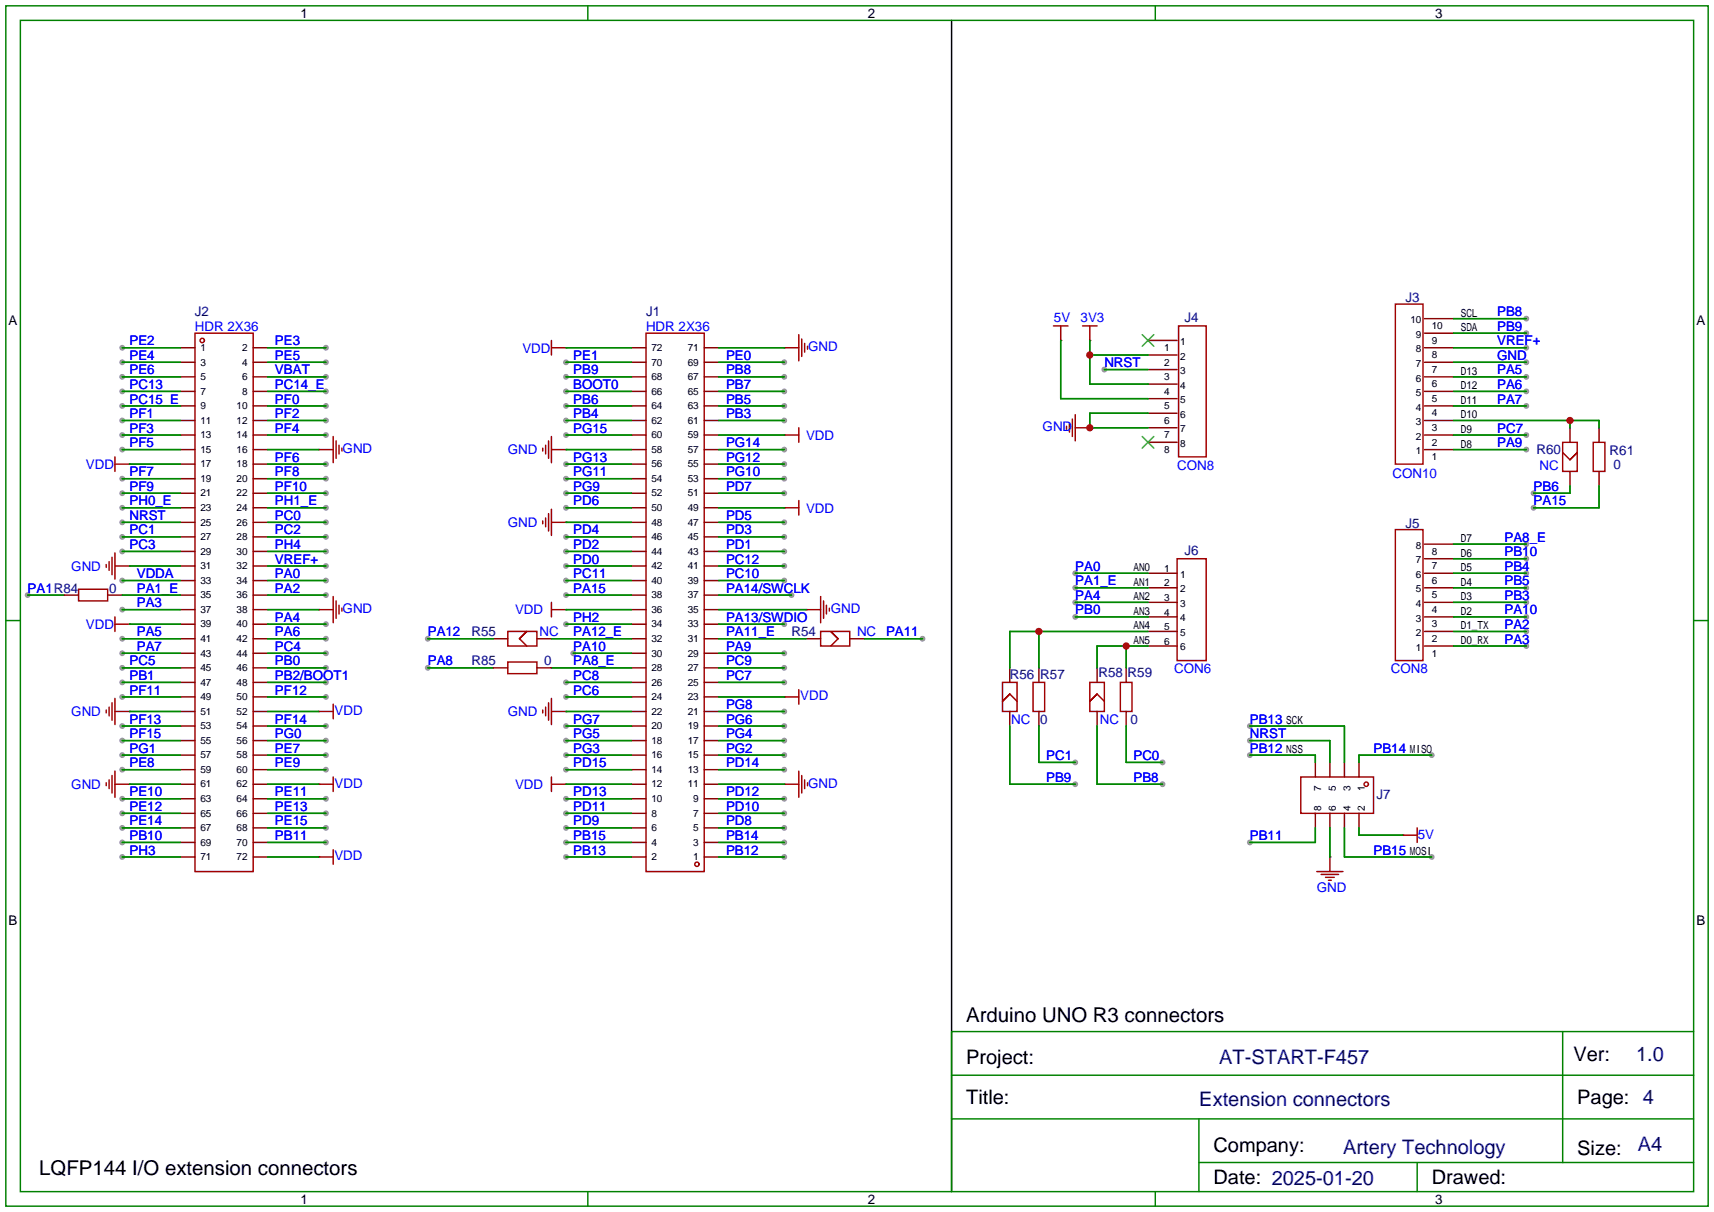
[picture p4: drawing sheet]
<svg xmlns="http://www.w3.org/2000/svg" width="299mm" height="212mm" viewBox="0 0 299 212" stroke-linecap="round" stroke-linejoin="round" font-family="sans-serif">
<g fill="#999">
<circle cx="192.8" cy="64.5" r=".51"/>
<circle cx="187.7" cy="100.1" r=".51"/>
<circle cx="187.7" cy="102.6" r=".51"/>
<circle cx="187.7" cy="105.2" r=".51"/>
<circle cx="187.7" cy="107.7" r=".51"/>
<circle cx="187.7" cy="133.1" r=".51"/>
<circle cx="187.7" cy="136.9" r=".51"/>
<circle cx="202.9" cy="133.1" r=".51"/>
<circle cx="202.9" cy="136.9" r=".51"/>
<circle cx="266.4" cy="105.2" r=".51"/>
<circle cx="266.4" cy="107.7" r=".51"/>
<circle cx="266.4" cy="112.8" r=".51"/>
<circle cx="266.4" cy="110.2" r=".51"/>
<circle cx="266.4" cy="95" r=".51"/>
<circle cx="266.4" cy="97.5" r=".51"/>
<circle cx="266.4" cy="102.6" r=".51"/>
<circle cx="266.4" cy="100.1" r=".51"/>
<circle cx="266.4" cy="70.9" r=".51"/>
<circle cx="266.4" cy="78.5" r=".51"/>
<circle cx="266.4" cy="75.9" r=".51"/>
<circle cx="266.4" cy="60.7" r=".51"/>
<circle cx="266.4" cy="63.2" r=".51"/>
<circle cx="266.4" cy="68.3" r=".51"/>
<circle cx="266.4" cy="65.8" r=".51"/>
<circle cx="266.4" cy="55.6" r=".51"/>
<circle cx="266.4" cy="58.2" r=".51"/>
<circle cx="267.7" cy="86.1" r=".51"/>
<circle cx="267.7" cy="88.6" r=".51"/>
<circle cx="218.2" cy="131.8" r=".51"/>
<circle cx="218.2" cy="129.3" r=".51"/>
<circle cx="218.2" cy="126.7" r=".51"/>
<circle cx="249.9" cy="131.8" r=".51"/>
<circle cx="218.2" cy="147.1" r=".51"/>
<circle cx="249.9" cy="149.6" r=".51"/>
<circle cx="98.8" cy="149.6" r=".51"/>
<circle cx="74.7" cy="111.5" r=".51"/>
<circle cx="98.8" cy="147.1" r=".51"/>
<circle cx="74.7" cy="116.6" r=".51"/>
<circle cx="4.8" cy="103.9" r=".51"/>
<circle cx="136.9" cy="147.1" r=".51"/>
<circle cx="161" cy="111.5" r=".51"/>
<circle cx="98.8" cy="63.2" r=".51"/>
<circle cx="98.8" cy="65.8" r=".51"/>
<circle cx="98.8" cy="68.3" r=".51"/>
<circle cx="98.8" cy="70.9" r=".51"/>
<circle cx="98.8" cy="73.4" r=".51"/>
<circle cx="98.8" cy="75.9" r=".51"/>
<circle cx="98.8" cy="81" r=".51"/>
<circle cx="98.8" cy="83.6" r=".51"/>
<circle cx="98.8" cy="86.1" r=".51"/>
<circle cx="98.8" cy="88.6" r=".51"/>
<circle cx="98.8" cy="93.7" r=".51"/>
<circle cx="98.8" cy="96.3" r=".51"/>
<circle cx="98.8" cy="98.8" r=".51"/>
<circle cx="98.8" cy="101.3" r=".51"/>
<circle cx="98.8" cy="103.9" r=".51"/>
<circle cx="98.8" cy="109" r=".51"/>
<circle cx="100.1" cy="114" r=".51"/>
<circle cx="98.8" cy="119.1" r=".51"/>
<circle cx="98.8" cy="121.7" r=".51"/>
<circle cx="98.8" cy="126.7" r=".51"/>
<circle cx="98.8" cy="129.3" r=".51"/>
<circle cx="98.8" cy="131.8" r=".51"/>
<circle cx="98.8" cy="134.4" r=".51"/>
<circle cx="98.8" cy="139.4" r=".51"/>
<circle cx="98.8" cy="142" r=".51"/>
<circle cx="98.8" cy="144.5" r=".51"/>
<circle cx="136.9" cy="81" r=".51"/>
<circle cx="136.9" cy="78.5" r=".51"/>
<circle cx="136.9" cy="73.4" r=".51"/>
<circle cx="136.9" cy="70.9" r=".51"/>
<circle cx="136.9" cy="68.3" r=".51"/>
<circle cx="136.9" cy="65.8" r=".51"/>
<circle cx="136.9" cy="63.2" r=".51"/>
<circle cx="136.9" cy="83.6" r=".51"/>
<circle cx="136.9" cy="86.1" r=".51"/>
<circle cx="136.9" cy="91.2" r=".51"/>
<circle cx="136.9" cy="93.7" r=".51"/>
<circle cx="136.9" cy="96.3" r=".51"/>
<circle cx="136.9" cy="98.8" r=".51"/>
<circle cx="136.9" cy="101.3" r=".51"/>
<circle cx="138.2" cy="103.9" r=".51"/>
<circle cx="136.9" cy="109" r=".51"/>
<circle cx="136.9" cy="114" r=".51"/>
<circle cx="136.9" cy="116.6" r=".51"/>
<circle cx="136.9" cy="119.1" r=".51"/>
<circle cx="136.9" cy="124.2" r=".51"/>
<circle cx="136.9" cy="126.7" r=".51"/>
<circle cx="136.9" cy="129.3" r=".51"/>
<circle cx="136.9" cy="131.8" r=".51"/>
<circle cx="136.9" cy="134.4" r=".51"/>
<circle cx="136.9" cy="139.4" r=".51"/>
<circle cx="136.9" cy="142" r=".51"/>
<circle cx="136.9" cy="144.5" r=".51"/>
<circle cx="136.9" cy="149.6" r=".51"/>
<circle cx="56.9" cy="147.1" r=".51"/>
<circle cx="56.9" cy="144.5" r=".51"/>
<circle cx="56.9" cy="142" r=".51"/>
<circle cx="56.9" cy="139.4" r=".51"/>
<circle cx="56.9" cy="134.4" r=".51"/>
<circle cx="56.9" cy="131.8" r=".51"/>
<circle cx="56.9" cy="129.3" r=".51"/>
<circle cx="56.9" cy="126.7" r=".51"/>
<circle cx="56.9" cy="121.7" r=".51"/>
<circle cx="56.9" cy="119.1" r=".51"/>
<circle cx="56.9" cy="116.6" r=".51"/>
<circle cx="56.9" cy="114" r=".51"/>
<circle cx="56.9" cy="111.5" r=".51"/>
<circle cx="56.9" cy="109" r=".51"/>
<circle cx="56.9" cy="103.9" r=".51"/>
<circle cx="56.9" cy="101.3" r=".51"/>
<circle cx="56.9" cy="98.8" r=".51"/>
<circle cx="56.9" cy="93.7" r=".51"/>
<circle cx="56.9" cy="91.2" r=".51"/>
<circle cx="56.9" cy="88.6" r=".51"/>
<circle cx="56.9" cy="86.1" r=".51"/>
<circle cx="56.9" cy="83.6" r=".51"/>
<circle cx="56.9" cy="81" r=".51"/>
<circle cx="56.9" cy="75.9" r=".51"/>
<circle cx="56.9" cy="73.4" r=".51"/>
<circle cx="56.9" cy="70.9" r=".51"/>
<circle cx="56.9" cy="68.3" r=".51"/>
<circle cx="56.9" cy="65.8" r=".51"/>
<circle cx="56.9" cy="63.2" r=".51"/>
<circle cx="56.9" cy="60.7" r=".51"/>
<circle cx="21.3" cy="149.6" r=".51"/>
<circle cx="21.3" cy="147.1" r=".51"/>
<circle cx="21.3" cy="144.5" r=".51"/>
<circle cx="21.3" cy="142" r=".51"/>
<circle cx="21.3" cy="139.4" r=".51"/>
<circle cx="21.3" cy="134.4" r=".51"/>
<circle cx="21.3" cy="131.8" r=".51"/>
<circle cx="21.3" cy="129.3" r=".51"/>
<circle cx="21.3" cy="126.7" r=".51"/>
<circle cx="21.3" cy="121.7" r=".51"/>
<circle cx="21.3" cy="119.1" r=".51"/>
<circle cx="21.3" cy="116.6" r=".51"/>
<circle cx="21.3" cy="114" r=".51"/>
<circle cx="21.3" cy="111.5" r=".51"/>
<circle cx="21.3" cy="106.4" r=".51"/>
<circle cx="21.3" cy="101.3" r=".51"/>
<circle cx="21.3" cy="96.3" r=".51"/>
<circle cx="21.3" cy="93.7" r=".51"/>
<circle cx="21.3" cy="91.2" r=".51"/>
<circle cx="21.3" cy="88.6" r=".51"/>
<circle cx="21.3" cy="86.1" r=".51"/>
<circle cx="21.3" cy="83.6" r=".51"/>
<circle cx="21.3" cy="78.5" r=".51"/>
<circle cx="21.3" cy="75.9" r=".51"/>
<circle cx="21.3" cy="73.4" r=".51"/>
<circle cx="21.3" cy="70.9" r=".51"/>
<circle cx="21.3" cy="68.3" r=".51"/>
<circle cx="21.3" cy="65.8" r=".51"/>
<circle cx="21.3" cy="63.2" r=".51"/>
<circle cx="21.3" cy="60.7" r=".51"/>
<circle cx="56.9" cy="96.3" r=".51"/>
</g>
<g fill="none" stroke="#a10000" stroke-width=".25">
<path d="M34 58.2h10.2v93.9h-10.2zM96.3 59.4v2.6M112.8 58.2h10.1v93.9h-10.1zM139.4 58.4v4.6M140 59.2v3M140.5 59.9v1.6M183.9 56.9h2.5M185.2 56.9v2.5M189 56.9h2.5M190.2 56.9v2.5M205.7 56.9h4.9v22.9h-4.9zM243.6 53.1h4.8v27.9h-4.8z"/>
<path d="M20.1 79.8v2.5M55.6 78.5h2.6M58.2 76.2v4.6M58.7 77v3M59.2 77.7v1.5M59.7 78.2v.5M94.7 78.2v.5M95.2 77.7v1.5M95.8 77v3M96.3 76.2v4.6M96.3 78.5h2.5M96.3 60.7h2.5"/>
<path d="M136.9 75.9h2.5M136.9 60.7h2.5M139.4 74.7v2.5M141 60.5v.5M186.2 74.4v.5M186.7 73.9v1.5M187.2 73.2v3M187.7 74.7h2.5M187.7 72.4v4.6M272.8 77.2h2.5v5.1h-2.5zM272.8 79l1.3 1.3M278.1 77.2h2.1v5.1h-2.1z"/>
<path d="M18.5 98.6v.5M19 98v1.6M19.6 97.3v3M20.1 96.5v4.6M20.1 98.8h2.5M20.1 81h2.5M94.7 90.9v.5M95.2 90.4v1.5M95.8 89.7v3M96.3 88.9v4.6M96.3 91.2h2.5M136.9 88.6h2.5"/>
<path d="M139.4 87.4v2.5M205.5 97.5h5.1v17.8h-5.1zM243.6 92.5h4.8v22.8h-4.8zM274.1 80.3l1.2-1.3-1.2 1.3M13.7 102.9h5.1v2h-5.1zM20.1 107.7v2.5M20.1 109h2.5M55.6 106.4h2.6M58.2 104.1v4.6M58.7 104.9v3M59.2 105.7v1.5M59.7 106.2v.5"/>
<path d="M88.6 110.2h5.1v2.6h-5.1zM88.6 115.6h5.1v2h-5.1zM90.7 111.5l1.2-1.3-1.2 1.3M90.7 111.5l1.2 1.3M96.3 105.2v2.5M96.3 106.4h2.5M140.7 106.4h2.6M143.3 110.2h5v2.6h-5zM143.3 104.1v4.6M143.8 104.9v3M144.3 105.7v1.5M144.8 106.2v.5"/>
<path d="M146.3 111.5l-1.3-1.3 1.3 1.3M146.3 111.5l-1.3 1.3M175 119.1h2.5v5.1h-2.5zM180.3 119.1h2.1v5.1h-2.1zM190.2 119.1h2.6v5.1h-2.6zM195.6 119.1h2v5.1h-2zM18.5 124v.5M18.5 136.7v.5M19 123.4v1.6M19 136.1v1.6M19.6 122.7v3M19.6 135.4v3"/>
<path d="M20.1 136.9h2.5M20.1 124.2h2.5M20.1 121.9v4.6M20.1 134.6v4.6M55.6 136.9h2.6M55.6 124.2h2.6M58.2 122.9v2.6M58.2 135.6v2.6M94.7 124v.5M95.2 123.4v1.6M95.8 122.7v3M96.3 136.9h2.5"/>
<path d="M96.3 121.9v4.6M96.3 135.6v2.6M96.3 124.2h2.5M136.9 136.9h2.5M136.9 121.7h2.5M139.4 120.4v2.5M139.4 134.6v4.6M140 135.4v3M140.5 136.1v1.6M141 136.7v.5M176.3 121.2l-1.3 1.2 1.3-1.2M176.3 121.2l1.2 1.2"/>
<path d="M191.5 121.2l-1.3 1.2 1.3-1.2M191.5 121.2l1.3 1.2M227.1 135.6h12.7v6.4h-12.7zM55.6 149.6h2.6M58.2 148.3v2.6M229.9 152.1h4.5M230.6 152.7h3.1M231.4 153.2h1.5M231.9 153.7h.5M232.2 149.6v2.5M244.9 145.8h2.5M247.4 144.5v2.6"/>
<circle cx="35.3" cy="59.4" r=".38"/>
<circle cx="238.5" cy="136.9" r=".38"/>
<circle cx="121.7" cy="150.9" r=".38"/>
</g>
<g fill="none" stroke="#870000" stroke-width=".25">
<path d="M185.2 59.4h.1M190.2 59.4h.1M200.4 59.4h5.1M248.7 58.2h5M248.7 55.6h5M31.5 78.5h2.5M31.5 75.9h2.5M31.5 73.4h2.5M31.5 70.9h2.5M31.5 68.3h2.5M31.5 65.8h2.5M31.5 63.2h2.5"/>
<path d="M31.5 60.7h2.5M44.2 78.5h2.5M44.2 75.9h2.5M44.2 73.4h2.5M44.2 70.9h2.5M44.2 68.3h2.5M44.2 65.8h2.5M44.2 63.2h2.5M44.2 60.7h2.5M55.6 78.5h.1M98.8 78.5h.1M98.8 60.7h.1"/>
<path d="M110.2 78.5h2.6M110.2 75.9h2.6M110.2 73.4h2.6M110.2 70.9h2.6M110.2 68.3h2.6M110.2 65.8h2.6M110.2 63.2h2.6M110.2 60.7h2.6M122.9 78.5h2.6M122.9 75.9h2.6M122.9 73.4h2.6M122.9 70.9h2.6"/>
<path d="M122.9 68.3h2.6M122.9 65.8h2.6M122.9 63.2h2.6M122.9 60.7h2.6M136.9 75.9h.1M136.9 60.7h.1M190.2 74.7h.1M200.4 62h5.1M200.4 64.5h5.1M200.4 67.1h5.1M200.4 69.6h5.1M200.4 72.1h5.1"/>
<path d="M200.4 74.7h5.1M200.4 77.2h5.1M248.7 78.5h5M248.7 75.9h5M248.7 73.4h5M248.7 70.9h5M248.7 68.3h5M248.7 65.8h5M248.7 63.2h5M248.7 60.7h5M274.1 74.7v2.5M279.1 74.7v2.5"/>
<path d="M22.6 98.8h.1M22.6 81h.1M31.5 81h2.5M31.5 83.6h2.5M31.5 86.1h2.5M31.5 88.6h2.5M31.5 91.2h2.5M31.5 93.7h2.5M31.5 96.3h2.5M31.5 98.8h2.5M44.2 81h2.5M44.2 83.6h2.5"/>
<path d="M44.2 86.1h2.5M44.2 88.6h2.5M44.2 91.2h2.5M44.2 93.7h2.5M44.2 96.3h2.5M44.2 98.8h2.5M98.8 91.2h.1M110.2 81h2.6M110.2 83.6h2.6M110.2 86.1h2.6M110.2 88.6h2.6M110.2 91.2h2.6"/>
<path d="M110.2 93.7h2.6M110.2 96.3h2.6M110.2 98.8h2.6M122.9 81h2.6M122.9 83.6h2.6M122.9 86.1h2.6M122.9 88.6h2.6M122.9 91.2h2.6M122.9 93.7h2.6M122.9 96.3h2.6M122.9 98.8h2.6M136.9 88.6h.1"/>
<path d="M248.7 97.5h5M248.7 95h5M274.1 82.3v2.5M279.1 82.3v2.5M11.2 103.9h2.5M18.8 103.9h2.5M22.6 109h.1M31.5 119.1h2.5M31.5 116.6h2.5M31.5 114h2.5M31.5 111.5h2.5M31.5 109h2.5"/>
<path d="M31.5 101.3h2.5M31.5 106.4h2.5M31.5 103.9h2.5M44.2 119.1h2.5M44.2 116.6h2.5M44.2 114h2.5M44.2 111.5h2.5M44.2 109h2.5M44.2 101.3h2.5M44.2 106.4h2.5M44.2 103.9h2.5M55.6 106.4h.1"/>
<path d="M86.1 116.6h2.5M86.1 111.5h2.5M93.7 116.6h2.6M93.7 111.5h2.6M98.8 106.4h.1M110.2 119.1h2.6M110.2 116.6h2.6M110.2 114h2.6M110.2 111.5h2.6M110.2 109h2.6M110.2 101.3h2.6M110.2 106.4h2.6"/>
<path d="M110.2 103.9h2.6M122.9 119.1h2.6M122.9 116.6h2.6M122.9 114h2.6M122.9 111.5h2.6M122.9 109h2.6M122.9 101.3h2.6M122.9 106.4h2.6M122.9 103.9h2.6M140.7 106.4h.1M140.7 111.5h2.6M148.3 111.5h2.6"/>
<path d="M176.3 116.6v2.5M181.4 116.6v2.5M191.5 116.6v2.5M196.6 116.6v2.5M200.4 100.1h5.1M200.4 102.6h5.1M200.4 105.2h5.1M200.4 107.7h5.1M200.4 110.2h5.1M200.4 112.8h5.1M248.7 100.1h5M248.7 102.6h5"/>
<path d="M248.7 105.2h5M248.7 107.7h5M248.7 110.2h5M248.7 112.8h5M22.6 136.9h.1M22.6 124.2h.1M31.5 139.4h2.5M31.5 136.9h2.5M31.5 134.4h2.5M31.5 131.8h2.5M31.5 129.3h2.5M31.5 126.7h2.5"/>
<path d="M31.5 124.2h2.5M31.5 121.7h2.5M44.2 139.4h2.5M44.2 136.9h2.5M44.2 134.4h2.5M44.2 131.8h2.5M44.2 129.3h2.5M44.2 126.7h2.5M44.2 124.2h2.5M44.2 121.7h2.5M55.6 136.9h.1M55.6 124.2h.1"/>
<path d="M98.8 136.9h.1M98.8 124.2h.1M110.2 139.4h2.6M110.2 136.9h2.6M110.2 134.4h2.6M110.2 131.8h2.6M110.2 129.3h2.6M110.2 126.7h2.6M110.2 124.2h2.6M110.2 121.7h2.6M122.9 139.4h2.6M122.9 136.9h2.6"/>
<path d="M122.9 134.4h2.6M122.9 131.8h2.6M122.9 129.3h2.6M122.9 126.7h2.6M122.9 124.2h2.6M122.9 121.7h2.6M136.9 136.9h.1M136.9 121.7h.1M176.3 124.2v2.5M181.4 124.2v2.5M191.5 124.2v2.5M196.6 124.2v2.5"/>
<path d="M229.6 133.1v2.5M232.2 133.1v2.5M234.7 133.1v2.5M237.2 133.1v2.5M31.5 149.6h2.5M31.5 147.1h2.5M31.5 144.5h2.5M31.5 142h2.5M44.2 149.6h2.5M44.2 147.1h2.5M44.2 144.5h2.5M44.2 142h2.5"/>
<path d="M55.6 149.6h.1M110.2 149.6h2.6M110.2 147.1h2.6M110.2 144.5h2.6M110.2 142h2.6M122.9 149.6h2.6M122.9 147.1h2.6M122.9 144.5h2.6M122.9 142h2.6M229.6 142v2.5M232.2 149.6h.1M232.2 142v2.5"/>
<path d="M234.7 142v2.5M237.2 142v2.5M244.9 145.8h.1"/>
</g>
<path d="M199.4 58.4l2 2.1M201.4 58.4l-2 2.1M199.4 76.2l2 2M201.4 76.2l-2 2" fill="none" stroke="#3c3" stroke-width=".25"/>
<path d="M166.1 3.6v204.4" fill="none" stroke="#000" stroke-width=".25"/>
<g fill="none" stroke="#008700" stroke-width=".25">
<path d="M185.2 59.4v10.2h15.2M190.2 59.4v7.7h10.2M253.7 55.6h12.7M253.7 58.2h12.7M21.3 70.9h10.2M21.3 73.4h10.2M21.3 78.5h10.2M21.3 75.9h10.2M21.3 60.7h10.2M21.3 63.2h10.2M21.3 68.3h10.2M21.3 65.8h10.2"/>
<path d="M46.7 70.9h10.2M46.7 73.4h10.2M46.7 78.5h8.9M46.7 75.9h10.2M46.7 60.7h10.2M46.7 63.2h10.2M46.7 68.3h10.2M46.7 65.8h10.2M98.8 70.9h11.4M98.8 73.4h11.4M98.8 78.5h11.4M98.8 75.9h11.4"/>
<path d="M98.8 60.7h11.4M98.8 63.2h11.4M98.8 68.3h11.4M98.8 65.8h11.4M125.5 70.9h11.4M125.5 73.4h11.4M125.5 78.5h11.4M125.5 75.9h11.4M125.5 60.7h11.4M125.5 63.2h11.4M125.5 68.3h11.4M125.5 65.8h11.4"/>
<path d="M190.2 62h10.2M192.8 64.5h7.6M200.4 72.1h-10.2v2.6h10.2M253.7 70.9h12.7M253.7 73.4h25.4v1.3M253.7 78.5h12.7M253.7 75.9h12.7M253.7 60.7h12.7M253.7 63.2h12.7M253.7 68.3h12.7M253.7 65.8h12.7M274.1 73.4v1.3"/>
<path d="M21.3 86.1h10.2M21.3 88.6h10.2M21.3 91.2h10.2M21.3 83.6h10.2M21.3 93.7h10.2M21.3 96.3h10.2M22.6 98.8h8.9M22.6 81h8.9M46.7 86.1h10.2M46.7 88.6h10.2M46.7 91.2h10.2M46.7 98.8h10.2"/>
<path d="M46.7 81h10.2M46.7 83.6h10.2M46.7 93.7h10.2M46.7 96.3h10.2M98.8 86.1h11.4M98.8 88.6h11.4M98.8 91.2h11.4M98.8 98.8h11.4M98.8 81h11.4M98.8 83.6h11.4M98.8 93.7h11.4M98.8 96.3h11.4"/>
<path d="M125.5 86.1h11.4M125.5 88.6h11.4M125.5 91.2h11.4M125.5 98.8h11.4M125.5 81h11.4M125.5 83.6h11.4M125.5 93.7h11.4M125.5 96.3h11.4M253.7 95h12.7M253.7 97.5h12.7M274.1 84.8v1.3h-6.4M279.1 84.8v3.8h-11.4"/>
<path d="M4.8 103.9h6.4M21.3 106.4h10.2M21.3 111.5h10.2M21.3 116.6h10.2M21.3 103.9h10.2M21.3 101.3h10.2M21.3 114h10.2M21.3 119.1h10.2M22.6 109h8.9M46.7 106.4h8.9M46.7 109h10.2M46.7 111.5h10.2"/>
<path d="M46.7 116.6h10.2M46.7 103.9h10.2M46.7 101.3h10.2M46.7 114h10.2M46.7 119.1h10.2M74.7 111.5h11.4M74.7 116.6h11.4M96.3 111.5h13.9M96.3 116.6h13.9M98.8 106.4h11.4M98.8 109h11.4M98.8 103.9h11.4"/>
<path d="M98.8 101.3h11.4M98.8 119.1h11.4M100.1 114h10.1M125.5 106.4h15.2M125.5 109h11.4M125.5 111.5h15.2M125.5 116.6h11.4M125.5 103.9h12.7M125.5 101.3h11.4M125.5 114h11.4M125.5 119.1h11.4M150.9 111.5h10.1"/>
<path d="M181.4 110.2v6.4M187.7 100.1h12.7M187.7 102.6h12.7M187.7 105.2h12.7M187.7 107.7h12.7M196.6 112.8v3.8M200.4 110.2h-24.1v6.4M200.4 112.8h-8.9v3.8M253.7 100.1h12.7M253.7 102.6h12.7M253.7 105.2h12.7M253.7 107.7h12.7"/>
<path d="M253.7 110.2h12.7M253.7 112.8h12.7M21.3 131.8h10.2M21.3 129.3h10.2M21.3 126.7h10.2M21.3 121.7h10.2M21.3 134.4h10.2M21.3 139.4h10.2M22.6 136.9h8.9M22.6 124.2h8.9M46.7 136.9h8.9M46.7 131.8h10.2"/>
<path d="M46.7 129.3h10.2M46.7 126.7h10.2M46.7 124.2h8.9M46.7 121.7h10.2M46.7 134.4h10.2M46.7 139.4h10.2M98.8 136.9h11.4M98.8 131.8h11.4M98.8 129.3h11.4M98.8 126.7h11.4M98.8 124.2h11.4M98.8 121.7h11.4"/>
<path d="M98.8 134.4h11.4M98.8 139.4h11.4M125.5 136.9h11.4M125.5 131.8h11.4M125.5 129.3h11.4M125.5 126.7h11.4M125.5 124.2h11.4M125.5 121.7h11.4M125.5 134.4h11.4M125.5 139.4h11.4M176.3 126.7v10.2h11.4M181.4 126.7v6.4h6.3"/>
<path d="M191.5 126.7v10.2h11.4M196.6 126.7v6.4h6.3M218.2 131.8h11.4v1.3M218.2 129.3h14v3.8M218.2 126.7h16.5v6.4M249.9 131.8h-12.7v1.3M21.3 147.1h10.2M21.3 149.6h10.2M21.3 142h10.2M21.3 144.5h10.2M46.7 147.1h10.2M46.7 149.6h8.9"/>
<path d="M46.7 142h10.2M46.7 144.5h10.2M98.8 147.1h11.4M98.8 149.6h11.4M98.8 142h11.4M98.8 144.5h11.4M125.5 147.1h11.4M125.5 149.6h11.4M125.5 142h11.4M125.5 144.5h11.4M229.6 144.5v2.6h-11.4M232.2 144.5v5.1"/>
<path d="M234.7 144.5v5.1h15.2M237.2 144.5v1.3h7.7"/>
</g>
<g fill="none" stroke="#008000" stroke-width=".25">
<path d="M1 1h297.2v209.6h-297.2zM3.6 3.6h292.1v204.4h-292.1zM102.6 1v2.6M201.7 1v2.6M1 108.3h2.6M295.7 108.3h2.5M209.3 195.3v12.7M272.8 180.1v22.8M295.7 195.3h-129.6v12.7M295.7 187.7h-129.6v7.6M295.7 180.1h-129.6v7.6M102.6 208v2.6"/>
<path d="M201.7 208v2.6M209.3 202.9h86.4M247.4 202.9v5.1"/>
</g>
<g fill="#c00">
<circle cx="190.2" cy="62" r=".63"/>
<circle cx="190.2" cy="74.7" r=".63"/>
<circle cx="181.4" cy="110.2" r=".63"/>
<circle cx="196.6" cy="112.8" r=".63"/>
<circle cx="274.1" cy="73.4" r=".63"/>
</g>
<g font-size="3.6">
<text x="168.7" y="178.4">Arduino UNO R3 connectors</text>
<text x="6.9" y="205.1">LQFP144 I/O extension connectors</text>
</g>
<g font-size="3.5">
<text x="168.7" y="185.8">Project:</text>
<text x="274.7" y="185.2">Ver:</text>
<text x="168.7" y="192.8">Title:</text>
<text x="275.3" y="192.8">Page: 4</text>
<text x="211.8" y="201">Company:</text>
<text x="275.3" y="201.7">Size:</text>
<text x="211.8" y="206.8">Date: 2025-01-20</text>
<text x="249.9" y="206.8">Drawed:</text>
</g>
<g font-size="3.5" fill="#000080">
<text x="212.9" y="185.8">AT-START-F457</text>
<text x="285.6" y="185.2">1.0</text>
<text x="209.4" y="193">Extension connectors</text>
<text x="234.5" y="201.4">Artery Technology</text>
<text x="285.9" y="200.9">A4</text>
</g>
<g font-size="2.3">
<text x="52.4" y="3.1">1</text>
<text x="151.5" y="3.1">2</text>
<text x="250.6" y="3.1">3</text>
<text x="1.5" y="56.8">A</text>
<text x="296.1" y="56.8">A</text>
<text x="1.5" y="161.6">B</text>
<text x="296.1" y="161.6">B</text>
<text x="52.4" y="210.1">1</text>
<text x="151.5" y="210.1">2</text>
<text x="250.6" y="210.1">3</text>
</g>
<g font-size="2.3" fill="#000080">
<text x="245.4" y="52.7">J3</text>
<text x="34" y="55.2">J2</text>
<text x="112.8" y="55.2">J1</text>
<text x="206.8" y="56.3">J4</text>
<text x="268.2" y="79.3">R60</text>
<text x="281" y="79.5">R61</text>
<text x="281.7" y="81.8">0</text>
<text x="245.4" y="92.1">J5</text>
<text x="206.8" y="96.9">J6</text>
<text x="19" y="103.5">0</text>
<text x="82.3" y="111.1">R55</text>
<text x="138.2" y="111.1">R54</text>
<text x="82.3" y="116.2">R85</text>
<text x="95" y="116.2">0</text>
<text x="176.3" y="118.4">R56</text>
<text x="181.6" y="118.4">R57</text>
<text x="191.8" y="118.2">R58</text>
<text x="196.8" y="118.2">R59</text>
<text x="181.6" y="126.3">0</text>
<text x="197.4" y="126.3">0</text>
<text x="240.3" y="139.5">J7</text>
</g>
<g font-size="2.3" fill="#00f">
<text x="34" y="57.7">HDR 2X36</text>
<text x="112.8" y="57.7">HDR 2X36</text>
<text x="184" y="56.2">5V</text>
<text x="188.6" y="56.2">3V3</text>
<text x="261.4" y="55.2">PB8</text>
<text x="261.4" y="57.7">PB9</text>
<text x="22.6" y="65.4">PE6</text>
<text x="22.6" y="62.8">PE4</text>
<text x="22.6" y="60.3">PE2</text>
<text x="48" y="65.4">VBAT</text>
<text x="48" y="62.8">PE5</text>
<text x="48" y="60.3">PE3</text>
<text x="91.2" y="61.6">VDD</text>
<text x="100.1" y="62.8">PE1</text>
<text x="100.1" y="65.4">PB9</text>
<text x="126.7" y="65.4">PB8</text>
<text x="126.7" y="62.8">PE0</text>
<text x="141.1" y="61.3">GND</text>
<text x="192.8" y="64.1">NRST</text>
<text x="261.4" y="60.3">VREF+</text>
<text x="261.4" y="62.8">GND</text>
<text x="261.4" y="65.4">PA5</text>
<text x="22.6" y="70.4">PC15_E</text>
<text x="22.6" y="67.9">PC13</text>
<text x="48" y="70.4">PF0</text>
<text x="48" y="67.9">PC14_E</text>
<text x="100.1" y="67.9">BOOT0</text>
<text x="100.1" y="70.4">PB6</text>
<text x="126.7" y="70.4">PB5</text>
<text x="126.7" y="67.9">PB7</text>
<text x="261.4" y="70.4">PA7</text>
<text x="261.4" y="67.9">PA6</text>
<text x="22.6" y="75.5">PF3</text>
<text x="22.6" y="73">PF1</text>
<text x="48" y="75.5">PF4</text>
<text x="48" y="73">PF2</text>
<text x="100.1" y="73">PB4</text>
<text x="100.1" y="75.5">PG15</text>
<text x="126.7" y="73">PB3</text>
<text x="140.7" y="76.8">VDD</text>
<text x="182" y="75.3">GND</text>
<text x="261.4" y="75.5">PC7</text>
<text x="15" y="81.9">VDD</text>
<text x="22.6" y="83.1">PF7</text>
<text x="22.6" y="78.1">PF5</text>
<text x="48" y="83.1">PF8</text>
<text x="48" y="80.6">PF6</text>
<text x="59.8" y="79.1">GND</text>
<text x="88.6" y="79.3">GND</text>
<text x="100.1" y="80.6">PG13</text>
<text x="100.1" y="83.1">PG11</text>
<text x="126.7" y="80.6">PG12</text>
<text x="126.7" y="78.1">PG14</text>
<text x="126.7" y="83.1">PG10</text>
<text x="205.5" y="82.1">CON8</text>
<text x="243.1" y="83.4">CON10</text>
<text x="261.4" y="78.1">PA9</text>
<text x="268.7" y="82.1">NC</text>
<text x="22.6" y="88.2">PH0_E</text>
<text x="22.6" y="85.7">PF9</text>
<text x="48" y="88.2">PH1_E</text>
<text x="48" y="85.7">PF10</text>
<text x="100.1" y="85.7">PG9</text>
<text x="100.1" y="88.2">PD6</text>
<text x="126.7" y="85.7">PD7</text>
<text x="140.7" y="89.5">VDD</text>
<text x="267.7" y="85.7">PB6</text>
<text x="267.7" y="88.2">PA15</text>
<text x="22.6" y="95.8">PC3</text>
<text x="22.6" y="93.3">PC1</text>
<text x="22.6" y="90.8">NRST</text>
<text x="48" y="93.3">PC2</text>
<text x="48" y="90.8">PC0</text>
<text x="48" y="95.8">PH4</text>
<text x="88.6" y="92">GND</text>
<text x="100.1" y="93.3">PD4</text>
<text x="100.1" y="95.8">PD2</text>
<text x="126.7" y="90.8">PD5</text>
<text x="126.7" y="93.3">PD3</text>
<text x="126.7" y="95.8">PD1</text>
<text x="262.6" y="94.6">PA8_E</text>
<text x="12.4" y="99.7">GND</text>
<text x="23.9" y="100.9">VDDA</text>
<text x="48" y="100.9">PA0</text>
<text x="48" y="98.4">VREF+</text>
<text x="100.1" y="98.4">PD0</text>
<text x="100.1" y="100.9">PC11</text>
<text x="126.7" y="98.4">PC12</text>
<text x="126.7" y="100.9">PC10</text>
<text x="187.7" y="99.7">PA0</text>
<text x="262.6" y="97.1">PB10</text>
<text x="262.6" y="99.7">PB4</text>
<text x="4.8" y="103.5">PA1R84</text>
<text x="23.9" y="106">PA3</text>
<text x="23.9" y="103.5">PA1_E</text>
<text x="48" y="103.5">PA2</text>
<text x="59.8" y="107">GND</text>
<text x="89.9" y="107.3">VDD</text>
<text x="100.1" y="103.5">PA15</text>
<text x="126.7" y="103.5">PA14/SWCLK</text>
<text x="145" y="107">GND</text>
<text x="187.7" y="102.2">PA1_E</text>
<text x="187.7" y="104.7">PA4</text>
<text x="187.7" y="107.3">PB0</text>
<text x="262.6" y="104.7">PB3</text>
<text x="262.6" y="107.3">PA10</text>
<text x="262.6" y="102.2">PB5</text>
<text x="15" y="109.8">VDD</text>
<text x="23.9" y="113.6">PA7</text>
<text x="23.9" y="111.1">PA5</text>
<text x="48" y="113.6">PC4</text>
<text x="48" y="111.1">PA6</text>
<text x="48" y="108.5">PA4</text>
<text x="74.7" y="111.1">PA12</text>
<text x="94.2" y="111.1">NC</text>
<text x="100.1" y="111.1">PA12_E</text>
<text x="100.1" y="108.5">PH2</text>
<text x="100.1" y="113.6">PA10</text>
<text x="126.7" y="111.1">PA11_E</text>
<text x="126.7" y="108.5">PA13/SWDIO</text>
<text x="126.7" y="113.6">PA9</text>
<text x="149.6" y="111.1">NC</text>
<text x="154.7" y="111.1">PA11</text>
<text x="262.6" y="112.4">PA3</text>
<text x="262.6" y="109.8">PA2</text>
<text x="22.6" y="118.7">PB1</text>
<text x="22.6" y="116.2">PC5</text>
<text x="48" y="118.7">PB2/BOOT1</text>
<text x="48" y="116.2">PB0</text>
<text x="74.7" y="116.2">PA8</text>
<text x="100.1" y="116.2">PA8_E</text>
<text x="100.1" y="118.7">PC8</text>
<text x="126.7" y="116.2">PC9</text>
<text x="126.7" y="118.7">PC7</text>
<text x="205" y="117.4">CON6</text>
<text x="242.8" y="117.4">CON8</text>
<text x="12.4" y="125.1">GND</text>
<text x="22.6" y="121.2">PF11</text>
<text x="48" y="121.2">PF12</text>
<text x="58.4" y="124.8">VDD</text>
<text x="88.6" y="125.1">GND</text>
<text x="100.1" y="121.2">PC6</text>
<text x="126.7" y="123.8">PG8</text>
<text x="139.7" y="122.3">VDD</text>
<text x="22.6" y="131.4">PG1</text>
<text x="22.6" y="128.9">PF15</text>
<text x="22.6" y="126.3">PF13</text>
<text x="48" y="131.4">PE7</text>
<text x="48" y="128.9">PG0</text>
<text x="48" y="126.3">PF14</text>
<text x="100.1" y="126.3">PG7</text>
<text x="100.1" y="128.9">PG5</text>
<text x="100.1" y="131.4">PG3</text>
<text x="126.7" y="126.3">PG6</text>
<text x="126.7" y="128.9">PG4</text>
<text x="126.7" y="131.4">PG2</text>
<text x="176.5" y="126.3">NC</text>
<text x="192" y="126.3">NC</text>
<text x="218.2" y="131.4">PB12</text>
<text x="218.2" y="128.9">NRST</text>
<text x="218.2" y="126.3">PB13</text>
<text x="239.8" y="131.4">PB14</text>
<text x="12.4" y="137.8">GND</text>
<text x="22.6" y="133.9">PE8</text>
<text x="48" y="133.9">PE9</text>
<text x="58.4" y="137.5">VDD</text>
<text x="89.9" y="137.8">VDD</text>
<text x="100.1" y="133.9">PD15</text>
<text x="126.7" y="133.9">PD14</text>
<text x="141.1" y="137.5">GND</text>
<text x="182.6" y="132.7">PC1</text>
<text x="182.6" y="136.5">PB9</text>
<text x="197.9" y="132.7">PC0</text>
<text x="197.9" y="136.5">PB8</text>
<text x="22.6" y="141.6">PE12</text>
<text x="22.6" y="139">PE10</text>
<text x="48" y="141.6">PE13</text>
<text x="48" y="139">PE11</text>
<text x="100.1" y="139">PD13</text>
<text x="100.1" y="141.6">PD11</text>
<text x="126.7" y="139">PD12</text>
<text x="126.7" y="141.6">PD10</text>
<text x="22.6" y="149.2">PH3</text>
<text x="22.6" y="146.6">PB10</text>
<text x="22.6" y="144.1">PE14</text>
<text x="48" y="146.6">PB11</text>
<text x="48" y="144.1">PE15</text>
<text x="100.1" y="149.2">PB13</text>
<text x="100.1" y="146.6">PB15</text>
<text x="100.1" y="144.1">PD9</text>
<text x="126.7" y="146.6">PB14</text>
<text x="126.7" y="144.1">PD8</text>
<text x="126.7" y="149.2">PB12</text>
<text x="218.2" y="146.6">PB11</text>
<text x="239.8" y="149.2">PB15</text>
<text x="247.5" y="146.4">5V</text>
<text x="58.4" y="150.2">VDD</text>
<text x="229.9" y="155.8">GND</text>
</g>
<g font-size="1.9">
<text x="255" y="57.8">SDA</text>
<text x="255" y="55.3">SCL</text>
<text x="255" y="65.4">D13</text>
<text x="255" y="70.5">D11</text>
<text x="255" y="68">D12</text>
<text x="255" y="75.6">D9</text>
<text x="255" y="73.1">D10</text>
<text x="255" y="78.1">D8</text>
<text x="255" y="94.6">D7</text>
<text x="197.9" y="99.7">AN0</text>
<text x="255" y="99.7">D5</text>
<text x="255" y="97.2">D6</text>
<text x="197.9" y="102.3">AN1</text>
<text x="197.9" y="104.8">AN2</text>
<text x="197.9" y="107.3">AN3</text>
<text x="255" y="107.3">D2</text>
<text x="255" y="104.8">D3</text>
<text x="255" y="102.3">D4</text>
<text x="197.9" y="109.9">AN4</text>
<text x="197.9" y="112.4">AN5</text>
<text x="255" y="112.4">D0_RX</text>
<text x="255" y="109.9">D1_TX</text>
<text x="224.5" y="126.4">SCK</text>
<text x="224.5" y="131.5">NSS</text>
<text x="246.1" y="131.5">MISO</text>
<text x="246.1" y="149.3">MOSI</text>
</g>
<g font-size="1.7">
<text x="246.2" y="56.4">10</text>
<text x="247.2" y="59">9</text>
<text x="249.9" y="60">9</text>
<text x="249.9" y="57.5">10</text>
<text x="35" y="61.3">1</text>
<text x="35" y="63.8">3</text>
<text x="42.3" y="63.8">4</text>
<text x="42.3" y="61.3">2</text>
<text x="113.7" y="61.3">72</text>
<text x="113.7" y="63.8">70</text>
<text x="120.1" y="63.8">69</text>
<text x="120.1" y="61.3">71</text>
<text x="203.2" y="61.3">1</text>
<text x="203.2" y="63.8">2</text>
<text x="206" y="60.3">1</text>
<text x="206" y="62.8">2</text>
<text x="206" y="65.3">3</text>
<text x="247.2" y="64.1">7</text>
<text x="247.2" y="61.5">8</text>
<text x="249.9" y="65.1">7</text>
<text x="249.9" y="62.5">8</text>
<text x="35" y="66.3">5</text>
<text x="35" y="68.9">7</text>
<text x="35" y="71.4">9</text>
<text x="41.3" y="71.4">10</text>
<text x="42.3" y="68.9">8</text>
<text x="42.3" y="66.3">6</text>
<text x="113.7" y="66.3">68</text>
<text x="113.7" y="68.9">66</text>
<text x="113.7" y="71.4">64</text>
<text x="120.1" y="71.4">63</text>
<text x="120.1" y="68.9">65</text>
<text x="120.1" y="66.3">67</text>
<text x="203.2" y="66.3">3</text>
<text x="203.2" y="68.9">4</text>
<text x="203.2" y="71.4">5</text>
<text x="206" y="67.9">4</text>
<text x="206" y="70.4">5</text>
<text x="247.2" y="71.7">4</text>
<text x="247.2" y="69.1">5</text>
<text x="247.2" y="66.6">6</text>
<text x="249.9" y="70.2">5</text>
<text x="249.9" y="67.6">6</text>
<text x="35" y="74">11</text>
<text x="35" y="76.5">13</text>
<text x="41.3" y="76.5">14</text>
<text x="41.3" y="74">12</text>
<text x="113.7" y="74">62</text>
<text x="113.7" y="76.5">60</text>
<text x="120.1" y="76.5">59</text>
<text x="120.1" y="74">61</text>
<text x="203.2" y="74">6</text>
<text x="203.2" y="76.5">7</text>
<text x="206" y="73">6</text>
<text x="206" y="75.5">7</text>
<text x="247.2" y="76.8">2</text>
<text x="247.2" y="74.2">3</text>
<text x="249.9" y="77.8">2</text>
<text x="249.9" y="75.2">3</text>
<text x="249.9" y="72.7">4</text>
<text x="35" y="79">15</text>
<text x="35" y="81.6">17</text>
<text x="41.3" y="81.6">18</text>
<text x="41.3" y="79">16</text>
<text x="113.7" y="79">58</text>
<text x="113.7" y="81.6">56</text>
<text x="120.1" y="81.6">55</text>
<text x="120.1" y="79">57</text>
<text x="203.2" y="79">8</text>
<text x="206" y="78">8</text>
<text x="247.2" y="79.3">1</text>
<text x="249.9" y="80.3">1</text>
<text x="35" y="84.1">19</text>
<text x="35" y="86.7">21</text>
<text x="35" y="89.2">23</text>
<text x="41.3" y="89.2">24</text>
<text x="41.3" y="86.7">22</text>
<text x="41.3" y="84.1">20</text>
<text x="113.7" y="84.1">54</text>
<text x="113.7" y="86.7">52</text>
<text x="113.7" y="89.2">50</text>
<text x="120.1" y="89.2">49</text>
<text x="120.1" y="86.7">51</text>
<text x="120.1" y="84.1">53</text>
<text x="35" y="91.7">25</text>
<text x="35" y="94.3">27</text>
<text x="41.3" y="94.3">28</text>
<text x="41.3" y="91.7">26</text>
<text x="113.7" y="91.7">48</text>
<text x="113.7" y="94.3">46</text>
<text x="120.1" y="94.3">45</text>
<text x="120.1" y="91.7">47</text>
<text x="247.2" y="95.8">8</text>
<text x="35" y="96.8">29</text>
<text x="35" y="99.4">31</text>
<text x="35" y="101.9">33</text>
<text x="41.3" y="101.9">34</text>
<text x="41.3" y="99.4">32</text>
<text x="41.3" y="96.8">30</text>
<text x="113.7" y="96.8">44</text>
<text x="113.7" y="99.4">42</text>
<text x="113.7" y="101.9">40</text>
<text x="120.1" y="101.9">39</text>
<text x="120.1" y="99.4">41</text>
<text x="120.1" y="96.8">43</text>
<text x="203.2" y="99.8">1</text>
<text x="206" y="100.8">1</text>
<text x="247.2" y="100.9">6</text>
<text x="247.2" y="98.4">7</text>
<text x="249.9" y="101.9">6</text>
<text x="249.9" y="99.4">7</text>
<text x="249.9" y="96.8">8</text>
<text x="35" y="104.4">35</text>
<text x="35" y="107">37</text>
<text x="41.3" y="107">38</text>
<text x="41.3" y="104.4">36</text>
<text x="113.7" y="104.4">38</text>
<text x="113.7" y="107">36</text>
<text x="120.1" y="107">35</text>
<text x="120.1" y="104.4">37</text>
<text x="203.2" y="102.4">2</text>
<text x="203.2" y="104.9">3</text>
<text x="203.2" y="107.5">4</text>
<text x="206" y="103.4">2</text>
<text x="206" y="105.9">3</text>
<text x="247.2" y="106">4</text>
<text x="247.2" y="103.4">5</text>
<text x="249.9" y="107">4</text>
<text x="249.9" y="104.4">5</text>
<text x="35" y="109.5">39</text>
<text x="35" y="112.1">41</text>
<text x="41.3" y="112.1">42</text>
<text x="41.3" y="109.5">40</text>
<text x="113.7" y="109.5">34</text>
<text x="113.7" y="112.1">32</text>
<text x="120.1" y="112.1">31</text>
<text x="120.1" y="109.5">33</text>
<text x="203.2" y="110">5</text>
<text x="203.2" y="112.5">6</text>
<text x="206" y="108.5">4</text>
<text x="206" y="111">5</text>
<text x="206" y="113.5">6</text>
<text x="247.2" y="113.6">1</text>
<text x="247.2" y="111.1">2</text>
<text x="247.2" y="108.5">3</text>
<text x="249.9" y="112.1">2</text>
<text x="249.9" y="109.5">3</text>
<text x="35" y="114.6">43</text>
<text x="35" y="117.1">45</text>
<text x="35" y="119.7">47</text>
<text x="41.3" y="119.7">48</text>
<text x="41.3" y="117.1">46</text>
<text x="41.3" y="114.6">44</text>
<text x="113.7" y="114.6">30</text>
<text x="113.7" y="117.1">28</text>
<text x="113.7" y="119.7">26</text>
<text x="120.1" y="119.7">25</text>
<text x="120.1" y="117.1">27</text>
<text x="120.1" y="114.6">29</text>
<text x="249.9" y="114.6">1</text>
<text x="35" y="122.2">49</text>
<text x="35" y="124.8">51</text>
<text x="41.3" y="124.8">52</text>
<text x="41.3" y="122.2">50</text>
<text x="113.7" y="122.2">24</text>
<text x="113.7" y="124.8">22</text>
<text x="120.1" y="124.8">21</text>
<text x="120.1" y="122.2">23</text>
<text x="35" y="127.3">53</text>
<text x="35" y="129.8">55</text>
<text x="41.3" y="129.8">56</text>
<text x="41.3" y="127.3">54</text>
<text x="113.7" y="127.3">20</text>
<text x="113.7" y="129.8">18</text>
<text x="120.1" y="129.8">17</text>
<text x="120.1" y="127.3">19</text>
<text x="35" y="132.4">57</text>
<text x="35" y="134.9">59</text>
<text x="35" y="137.5">61</text>
<text x="41.3" y="137.5">62</text>
<text x="41.3" y="134.9">60</text>
<text x="41.3" y="132.4">58</text>
<text x="113.7" y="132.4">16</text>
<text x="113.7" y="134.9">14</text>
<text x="113.7" y="137.5">12</text>
<text x="120.1" y="137.5">11</text>
<text x="120.1" y="134.9">13</text>
<text x="120.1" y="132.4">15</text>
<text x="35" y="140">63</text>
<text x="35" y="142.5">65</text>
<text x="41.3" y="142.5">66</text>
<text x="41.3" y="140">64</text>
<text x="113.7" y="140">10</text>
<text x="113.7" y="142.5">8</text>
<text x="121" y="142.5">7</text>
<text x="121" y="140">9</text>
<text x="230.7" y="141.5" transform="rotate(-90 230.7 141.5)">8</text>
<text x="230.7" y="138" transform="rotate(-90 230.7 138)">7</text>
<text x="233.2" y="141.5" transform="rotate(-90 233.2 141.5)">6</text>
<text x="233.2" y="138" transform="rotate(-90 233.2 138)">5</text>
<text x="235.7" y="141.5" transform="rotate(-90 235.7 141.5)">4</text>
<text x="235.7" y="138" transform="rotate(-90 235.7 138)">3</text>
<text x="238.3" y="141.5" transform="rotate(-90 238.3 141.5)">2</text>
<text x="238.3" y="138" transform="rotate(-90 238.3 138)">1</text>
<text x="35" y="145.1">67</text>
<text x="35" y="147.6">69</text>
<text x="41.3" y="147.6">70</text>
<text x="41.3" y="145.1">68</text>
<text x="113.7" y="145.1">6</text>
<text x="113.7" y="147.6">4</text>
<text x="121" y="147.6">3</text>
<text x="121" y="145.1">5</text>
<text x="35" y="150.2">71</text>
<text x="41.3" y="150.2">72</text>
<text x="113.7" y="150.2">2</text>
<text x="121" y="150.2">1</text>
</g>
</svg>
